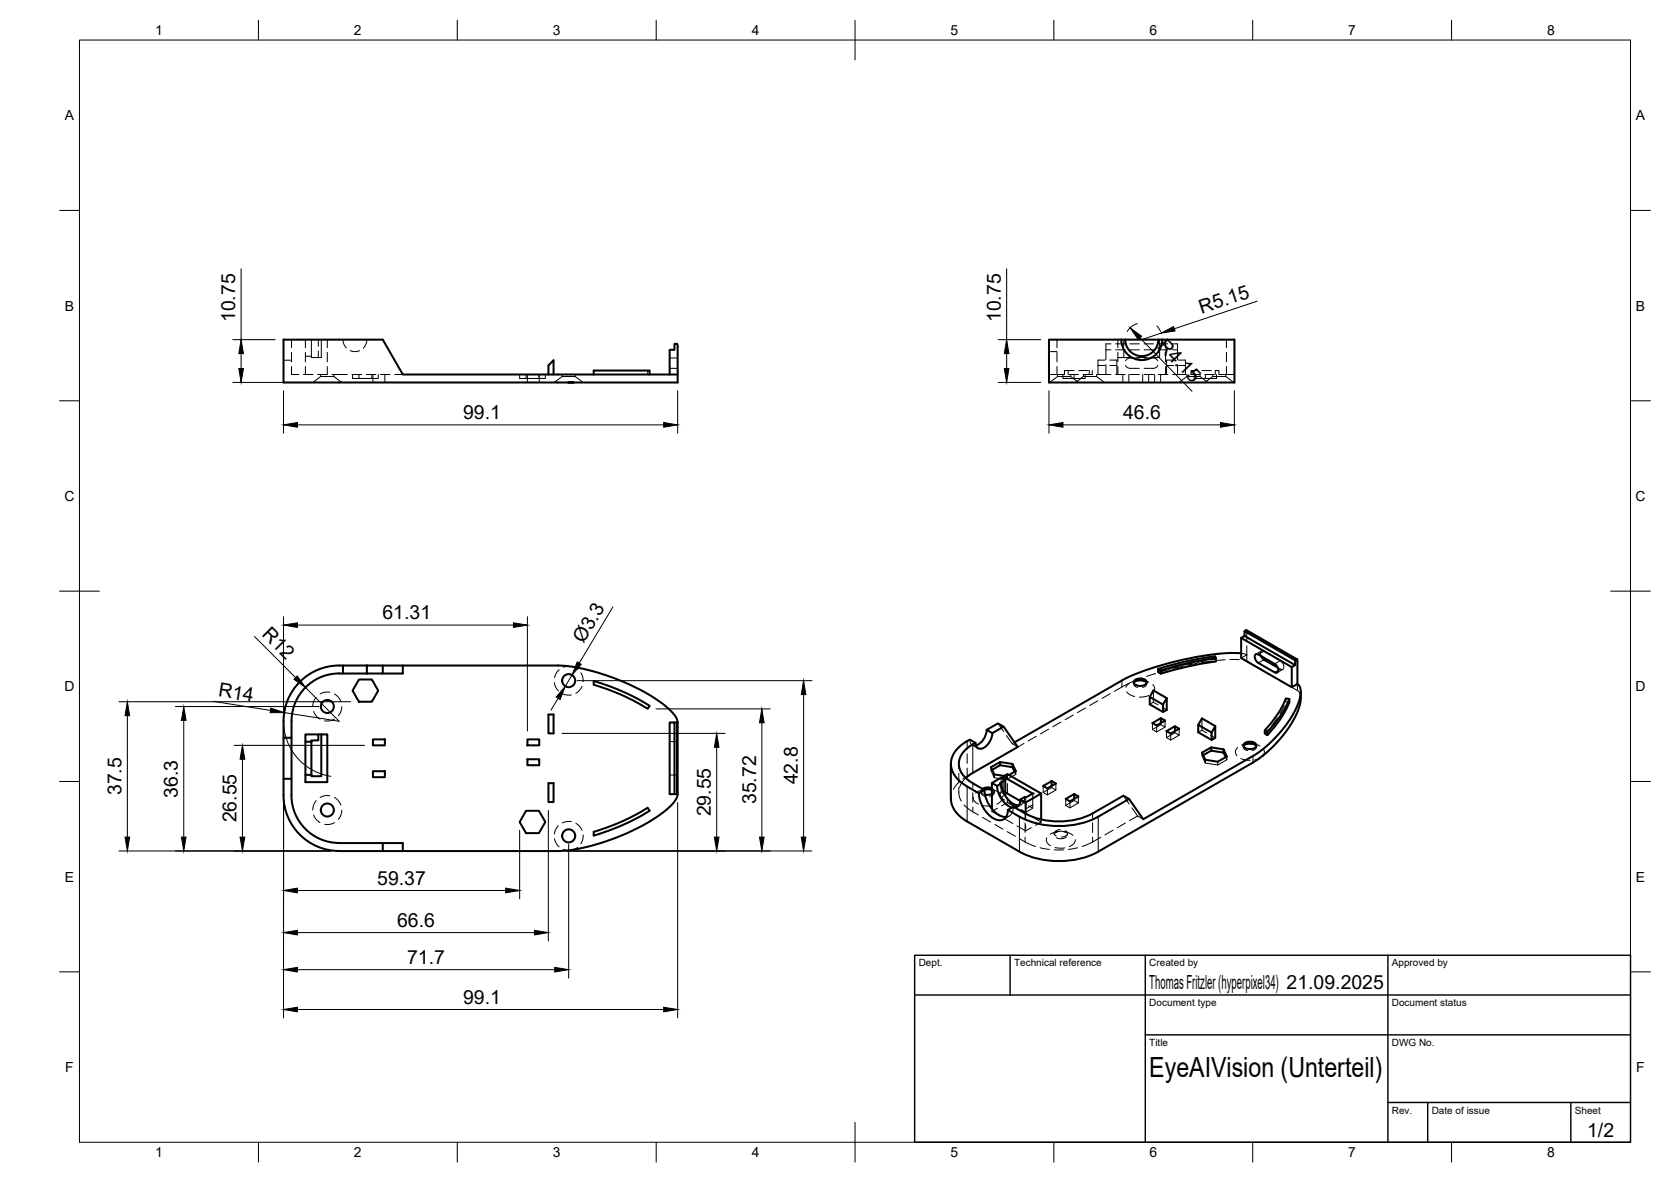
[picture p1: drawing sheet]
<svg xmlns="http://www.w3.org/2000/svg" width="420mm" height="297mm" viewBox="0 0 420 297" stroke-linecap="round" stroke-linejoin="round" font-family="sans-serif">
<!-- layer: Visible -->
<g fill="none" stroke="#000" stroke-width=".51">
<path d="M137.9 94.1v-2.3l1.3-1.3v3.6M149.3 94.1v-1h14v1M168.4 94.1v-6.2h1.2v-1.5h.6l.2 .7v9h-27.6h1.4M170.4 94.1h-69.1l-5.1-8.7h-24.9v10.7h71.5M281.9 85.4h-18.1v10.7h46.6v-10.7h-18.2M281.9 85.4h1M281.9 85.3a5.2 5.2 0 0 0 5.2 5.2 5.2 5.2 0 0 0 5.1-5.2M282.9 85.4h9.3M282.9 85.3a4.2 4.2 0 0 0 4.2 4.2 4.2 4.2 0 0 0 4.2-4.2M312.9 158.6l.5-.3 12.7 7.4-.5 .2v1.3l-.8 .4v5.1l1.4-.8M312.9 159.8l-.8 .5 12.7 7.3M85.3 169.3h.9"/>
<path d="M86.2 167.2a14.1 14.1 0 0 0-14.9 14v4.2h2a17.8 17.8 0 0 1 1.2-9.4 12 12 0 0 1 10.8-6.8M90.3 170.8h3.2l1.6 2.8-1.6 2.7h-3.2l-1.7-2.7zM92.2 167.2h4v2.1h-10v-2.1h6v2.1M96.2 167.2h44.1a51.8 51.8 0 0 1 27.8 10.9 5.7 5.7 0 0 1 2.3 3.5M101.3 167.2v2.1h-5.1M137.9 179.6h1.3v4.7h-1.3zM149.3 171.1a54.2 54.2 0 0 1 14 6.3l-.4 .7-2.8-1.6a55.8 55.8 0 0 0-10.8-4.4zM285.1 171.6a2.11 2.11 0 0 1 3.2 0M285.2 171a2.14 2.14 0 0 1 3.1 .3 1.42 1.42 0 0 1-1.9 1.1 1.25 1.25 0 0 1-1.3-1.1zM285.9 171h1.6M289.1 175.1l3.3 2 1-1.7M291.2 168.1l.7 .4v.8l-.7-.4z"/>
<path d="M291.2 168.1l5.6-1.6 4.7-.9 4.1-.7 .1 .5-6.6 1.2-7.2 1.9M292.4 177.1v1.8l1-.5v-3l-3.4-1.9-.9 1.6v1.9l3.3 1.9M305.7 165.4v.9l-7.5 1.3-6.3 1.7M312.1 164.2a67.7 67.7 0 0 0-23.3 4l-5.9 2.3-27.8 16M312.1 160.3v5.1l12.7 7.3M316.4 166.6l4.1 2.4M316.4 164.5l4.1 2.3M316.4 164.5l-.3-.1a1.01 1.01 0 0 0-.2 1.7l.5 .5M317 164.8l.8 1 3.5 2M320.5 166.8l.7 .9a.89 .89 0 0 1-.3 1.4l-.4-.1M324.2 175.6l-.9-.1a23.8 23.8 0 0 1-5.3 8M325.6 165.9l-12.7-7.3v1.2l12.7 7.4"/>
<path d="M326.1 165.7l.1 6.2M326.2 171.9a2.76 2.76 0 0 1 .7 3.2 27.6 27.6 0 0 1-10.4 13.9l-29 16.9-3.6-5.1M327.1 173.8l-.2 3.2a27.6 27.6 0 0 1-9.8 13.2l-2.1 1.4-38.9 22.4a21.9 21.9 0 0 1-19.8 0l-13.1-7.6a7.1 7.1 0 0 1-4.1-5.7M71.3 185.4v10.3M73.3 185.4v10.3M76.8 184.6h3.2v1.5h-1.7v.3h-1.5zM76.8 186.4v8.3h1.5M78.3 186.4v8.3M80 184.6h.8M80.8 184.6v10.5h-2.5v-.4M80.8 184.6h1.5v12h-5.5v-1.9M93.8 193.8h3v1.5h-3z"/>
<path d="M93.8 185.8h3v1.5h-3zM132.6 190.8h3v1.5h-3zM132.6 185.8h3v1.5h-3zM137.9 196.8h1.3v4.8h-1.3zM169.6 199.6v-18h-1.2v18h1.8M169.6 181.6h.6M170.2 181.6h.2v18h-.2zM170.4 199.6a7.4 7.4 0 0 1-3.5 4.4 53.3 53.3 0 0 1-26.6 9.9h-44.1M239.1 191.9v8.9M241.1 187.8l2.8-1.9 1.4 .8a6.7 6.7 0 0 0-4.2 5.2 6 6 0 0 0 3.5 4.9l2.9 1.7-1.4 .9a14 14 0 0 1-6.4-5.1 5.2 5.2 0 0 1 1.4-6.5zM246.1 199.3a7.8 7.8 0 0 0 4.4 6.7 2.13 2.13 0 0 0 2.2-.3 2.13 2.13 0 0 0 .7-2.2M247.4 198.4l1.2-.1 .8 .2"/>
<path d="M247.5 198.4h1.7M247.5 198.5a7.5 7.5 0 0 0 4.9 6.8h.5M248.1 183.4l2.8-1.6 1.4 .8-2.8 1.6zM248.1 183.4a4.4 4.4 0 0 1-2.7 3.9M249.4 196.8v6.5M249.4 199.5l-.6 .2h-1.1M249.4 198.1a2.53 2.53 0 0 0-2.3 .1M249.5 184.2a4.1 4.1 0 0 1-3.2 4 1.3 1.3 0 0 1-1-1.5M250.7 197.5a6.1 6.1 0 0 0 3.8 5.4M251.5 191.5l-2.3 1.3 .8 1.8 2.5 .4M251.5 192.3l-2 1.1M251.8 196.9a6 6 0 0 0 3.9 5.5h.5"/>
<path d="M252.2 195.1l7.5 4.3-1.8 1-.3-.1-1 .6M252.2 195.1l1.1-.6 8.5 4.9-3.9 2.3M252.2 195.1v.6M252.3 182.6l3.6 5.1-11.3 6.5-1.8 1.3M252.8 196.1l-1.3 .7 .3 .1-1.1 .6-1.3-.7 2.3-1.4 1.1 .7-.2 3.7M252.8 199.1l3.8 2.2M254.6 192l-3.1-.5v.8l3.1 .5M255.1 194l-.5-1.2v-.8l.8 1.8-1.7 1M261.8 199.4v6.6M262.3 197.5l2.1-1.2 1.1 .6-2.1 1.2zM264.4 196.3v1.2M270.1 199.5v1.3"/>
<path d="M291.9 180.5l-2.1 1.2 1 .6 2.1-1.2-1-.6v1.2M295.4 182.5l-2.1 1.2 1.1 .6 2.1-1.2-1.1-.6v1.2M301.3 182.2l3.4 1.9M304.5 187.8l-2.3 1.3 .9 1.8 3.1 .5 2.3-1.3-.9-1.8v.8l.6 1.2M304.5 188.6l-2 1.2M305.6 182.5l-3.4-2-.9 1.7v1.8l3.4 2M305.6 182.5v2.9l-.9 .6v-1.9zM307.6 188.3l-3.1-.5v.8l3.1 .5M312.7 187.5a2.11 2.11 0 0 1 3.2 0M312.8 186.9a2.14 2.14 0 0 1 3.1 .3 1.42 1.42 0 0 1-1.9 1.1 1.25 1.25 0 0 1-1.3-1.1zM313.4 186.9h1.7M318 183.5l.7 .4v.8l-.7-.4z"/>
<path d="M318.7 183.9a25.8 25.8 0 0 0 5.5-8.3v.9a25.1 25.1 0 0 1-5.5 8.2M96.2 213.9h-10.9a14 14 0 0 1-14-14v-4.2h2a17.4 17.4 0 0 0 1.2 9.4 12.1 12.1 0 0 0 10.8 6.8h16v2M96.2 211.9v2M132.3 203.8h3.2l1.6 2.8-1.6 2.8h-3.2l-1.6-2.8zM149.3 209a54 54 0 0 0 13.6-6l.4 .7a53.8 53.8 0 0 1-14 6.3zM256.6 200.9l1.3 .8v2.8M256.6 200.9a1.85 1.85 0 0 1-1.4 2.1M268 200.8l2.1-1.3 1 .7-2.1 1.2zM283.9 200.8l-7.8 4.4a22.2 22.2 0 0 1-22.7-1.7l1.4-.8a19.3 19.3 0 0 0 19.9 1.7M283.9 200.8l-1.4-.8-7.8 4.4"/>
<circle cx="82.3" cy="177.5" r="1.64"/>
<circle cx="143" cy="171" r="1.64"/>
<circle cx="82.3" cy="203.6" r="1.64"/>
<circle cx="143" cy="210.1" r="1.64"/>
</g>
<!-- layer: Hidden -->
<g fill="none" stroke="#000" stroke-width=".25">
<path d="M71.3 90.5h2M73.3 92.1v2h1.8M73.3 85.4v2M73.3 88.5v2.4M76.3 94.1h2.4M76.8 85.4v2M76.8 88.5v2.4M76.8 92.1v2M76.8 89.5h1.5M78.3 85.4v4.5h2.5v-4.5M80 85.4v1.6M80 88.2v1.7"/>
<path d="M80.6 94.6h3.3M80.6 94.6l-2 1.5M80.6 94.1v.5M82.3 92.1v2h-2.4M82.3 85.4v2M82.3 88.5v2.4M83.5 94.1h3.8M83.9 94.6l2 1.5M83.9 94.1v.5M86.2 85.4l.4 1.4 .5 .6M88.1 88.1l.9 .3 1.4-.3M88.5 94.1h2.4"/>
<path d="M88.6 94.1v1h1.7v-1M90.3 95.1h3.2M92.1 94.1h2.4M92.2 85.4l-.3 1.4-.5 .7M93.5 94.1v1h1.6v-1M93.8 94.1v2M95.7 94.1h2.3M96.8 94.1v2M99.3 94.1h2M130.7 94.1v1h1.6v-1M132.3 95.1h3.2M132.6 94.1v2"/>
<path d="M135.5 94.1v1h1.6v-1M135.6 94.1v2M141.4 94.6h3.2M141.4 94.6l-2.1 1.5M141.4 94.1v.5M142.8 96.1h1.4M144.6 94.6l2 1.5M144.6 94.1v.5M162.9 93.1v1M168.4 92.6h2M168.4 90h2M263.8 94.1h3.8"/>
<path d="M263.8 88.4h2M263.9 96.1h.2M265.8 85.4v2M265.8 88.5v2.4M265.8 92.1v2M265.9 94.6h3.3M265.9 94.6l-2 1.5M265.9 94.1v.5M267.3 94.1v1h2.8v-1M267.7 94.1v-1h.9v1M268.6 93.1h1.5M268.8 94.1h2.4"/>
<path d="M269.2 94.6l2 1.5M269.2 94.1v.5M271.3 93.1h2.4M272.4 94.1h2.3M272.4 94.6h3.3M272.4 94.6l-2 1.5M272.4 94.1v.5M272.9 94.1v1h-2.8M273.9 93.1v1M274.6 93.1v1M275.7 94.6l2 1.5M275.7 94.1v.5"/>
<path d="M275.9 94.1h3.4M276.1 91.8h1.8M277.9 90.5h-1.8v3.6M278.1 91.6v2.5M278.1 87.9h1.2M279 90.5h1.8v1.3h-1.8M279.3 86.4h-1.2v4M280.5 94.1h2.4M280.5 86.4h2.4M280.5 87.9h2.4M280.8 91.8v2.3M281.1 89.9h3.6"/>
<path d="M281.1 85.4v2M281.1 88.5v2.4M281.1 92.1v2M282.3 94.1v2M282.6 85.4v1.6M282.6 88.2v1.7M283 91.8l.3 .4 .7 .3 2.5 .1M283.8 94.1v2M284.1 94.1h2.4M284.1 86.4h2.4M284.1 87.9h2.4M285.9 89.9h2.4"/>
<path d="M286.5 90h-2.5l-.7 .3-.3 .4M287.3 94.1v2M287.7 90h2.5l.7 .3 .2 .4M287.7 94.1h2.3M287.7 86.4h2.3M287.7 87.9h2.3M288.8 94.1v2M290.3 94.1v2M291.1 91.8l-.2 .4-.7 .3-2.5 .1M291.2 94.1h2.4M291.2 86.4h2.4M291.2 87.9h2.4"/>
<path d="M291.6 85.4v4.5h-2.1M291.8 94.1v2M293.1 85.4v2M293.1 88.5v2.4M293.1 92.1v2M293.3 91.8h1.8M294.8 94.1h3.4M294.8 86.4h1.3v4M294.8 87.9h1.3M295.1 90.5h-1.8v3.6M296.1 91.6v2.5M296.3 90.5h1.8v3.6"/>
<path d="M296.3 91.8h1.8M298.4 94.6h3.3M298.4 94.6l-2 1.5M298.4 94.1v.5M299.4 94.1h2.4M300.2 93.1v1M300.3 94.1v1h2.8v-1M301 93.1h-1.5v1M301.7 94.6l2 1.5M301.7 94.1v.5M302.2 93.1h2.4M303 94.1h2.4"/>
<path d="M304.9 94.6h3.3M304.9 94.6l-2 1.5M304.9 94.1v.5M305.6 94.1v-1h.9v1M305.9 94.1v1h-2.8M306.6 94.1h3.8M308.2 94.6l2 1.5h-.2M308.2 94.1v.5M308.4 85.4v2M308.4 88.5v2.4M308.4 92.1v2M313.4 158.3l.1 2.8"/>
<path d="M78.9 178.8l.7 1.2 .9 .7M79.5 175.2l-.7 1.3-.2 1.1M82.9 174h-1.4l-1 .4M84.1 174.4l.9 .7 .7 1.2M85.9 177.6l-.1 1-.7 1.3M139.4 171.5l.3 1.1 .7 1M140.6 168.3l-.6 .7-.6 1.3M141.4 174.3l1.4 .4 .9-.1M142.8 167.4l-1.2 .3M144.2 167.6l1 .6M146 169.1l.5 .8 .1 1.4M146.3 172.5l-.6 1-.9 .7"/>
<path d="M269.9 179.7l-2.1 1.2M272.9 177.9l-2 1.2M276.1 176.1l-2.1 1.2M279.1 174.3l-2 1.2M283.1 172.7l.9-1-3.8 2M283.3 173.9l.7 .6 1.3 .5M285 171.5v.4M285.1 171.6a1 1 0 0 0 1 1.1M285.9 171l-1.9 .7M286.1 171l-.7 .1M287.2 170.4l-2.1 .8M287.3 171l.6 .1"/>
<path d="M287.5 171l1.4 .4M288.3 171.6a1 1 0 0 1-1 1.1M288.3 171.5v.4M288.8 174.8l-1.3 .3-1 .1M289.9 172a1.34 1.34 0 0 1-.1 2.1M290 173.5v3l-.9 .5M290 176.5l1.2 .6M290.6 169.3l-2.3 .7M292.2 177.7l1.2 .7M292.9 168.4l-1.7 .5M294 168.3l-2.3 .6M296.3 167.5l-2.3 .6"/>
<path d="M297.5 167.4l-2.4 .6M299.8 166.7l-2.3 .5M300.9 166.7l-2.3 .5M303.3 166.1l-2.3 .4M304.5 166.2l-2.4 .3M304.5 165.9l1.1-.2 .1 .6M305.6 164.9v.8M308 165.8l-2.3 .2M309.2 165.7l2.4 .1M312.1 164.2l1.4 .4M312.8 166l1.9 .9M313.5 162.3v2.3"/>
<path d="M313.5 164.6l-1.4 .8M315.7 167.5l2.1 1.2M317.2 163.6l-1.5 .8M318.8 169.3l2.1 1.2M319.3 164.5l-1.5-.8a.65 .65 0 0 0-.8 .1 .65 .65 0 0 0-.1 .8l.1 .3M320.4 165.1l1.5 .9a1.53 1.53 0 0 1 .6 2.2h-.4l-.8-.4M321.9 171.1l2.1 1.1M322.6 168.2l-1.5 .8M322.9 177.3l-1.1 2.1M323.3 175.5v.9l.9 .1M325 172.8l1.6 1 .4 .9 .1 .8M82.9 200h-1.4l-1 .4"/>
<path d="M84.1 180.7l-1 .4h-1.5M168.4 186.4h2M168.4 194.8h2M239.3 199.5l-.2 1.3M241.1 199l.2 1.5 .4 .8M241.1 191.9v1.3M241.1 194.3v2.4M241.1 197.9v1.2M241.2 196.5l-1.5 1.9M242.8 195.5l-.9 1.1-.6 1.3M243.9 185.9a1.23 1.23 0 0 0 1.5 1.5M244.5 187.2l1.4 .9"/>
<path d="M245.1 194l-3 1.8M246.7 198.8v.4M247 198.3a.81 .81 0 0 0-.2 .9 .81 .81 0 0 0 .8 .5M247.4 198.5a.84 .84 0 0 0-.7 .9 .84 .84 0 0 0 1 .7M247.5 198.4l-1.4 .4-.8 .5M247.8 198.3l-.7 .2M248.2 192.2l-2.1 1.1M248.9 198.3l.7 .2M249.2 192.8v.8l.3-.2M249.2 193.6l.8 1.8v-.8M249.2 198.4l1.4 .4 .8 .5M249.4 198.5a.78 .78 0 0 1 .6 .9 .78 .78 0 0 1-.8 .7h-.3"/>
<path d="M249.4 198.1a.75 .75 0 0 1 .6 .7 .75 .75 0 0 1-.6 .8M250 198.8v.4M250.9 181.8l1.5 2.1M251.3 190.4l-2.1 1.2M251.5 199.2v1.2l1.1-.6M251.5 196.8v1.2M251.7 199.1l1.1 .6M251.7 195.4v1.3M251.7 197.9v1.2M252.2 198.8l.6 .3M252.2 198.8l-.5 .3M252.2 195.7v3.1"/>
<path d="M252.5 195l.6 .1M253 184.8l1.5 2.1 .6-.4M253.1 195.1v.8l-3.1-.5M253.3 194.5v1.2M253.3 196.9v2.4M253.7 194.8l-.6 .3M254.4 188.6l-2.1 1.2M254.5 186.9l1.4 .8M255.4 193.8v.8l-.3-.6M255.4 194.6l-2.3 1.3M257.5 186.8l-2.1 1.2M259.7 199.4v3.7l-1.8 1-1.1-.6"/>
<path d="M260.6 185l-2.1 1.2M262.3 197.5v1.6l1.1 .7M263.4 198.1v1.7l2.1-1.3M263.7 183.2l-2.1 1.2M264.4 197.5v.4M264.4 197.9l-2.1 1.2M265.5 196.9v1.6l-1.1-.6M266.8 181.5l-2.1 1.2M282.5 200l1.4 2M289.8 181.7v1.6l1 .6v-1.6M291.9 181.7v.4l-2.1 1.2M292.9 181.1v1.6l-1-.6"/>
<path d="M292.9 182.7l-2.1 1.2M293.3 183.7v1.7l2.1-1.3v-.4M293.3 185.4l1.1 .6M294.4 184.3v1.7l2.1-1.3M296.5 183.1v1.6l-1.1-.6M302.2 180.5v3l-.9 .5M302.2 183.5l1.2 .7M302.2 189.1v.9l.3-.2M302.2 190l.9 1.8v-.9M304.4 184.7l1.2 .7M306.2 191.4v.8l-3.1-.4M308.5 190.1v.8l-.3-.6"/>
<path d="M308.5 190.9l-2.3 1.3M311.2 187.8l-.6 .9 .1 .6 .3 .6M312 190.6l1.1 .4 1.2 .1M312.6 187.3v.5M312.7 187.5a.97 .97 0 0 0 1 1.1M313.4 186.9l-1.2 .3M313.7 186.9l-.7 .1M314.8 186.9l.7 .1M315.1 186.9l1.7 .6M315.9 187.5a.97 .97 0 0 1-1 1.1M315.9 187.3v.5M316.7 190.5l-1.2 .5"/>
<path d="M317.7 188.2l.2 .8-.3 .9M319 183.2l-1 1.1M321.2 180.4l-1.4 1.9M78.9 204.8l.7 1.2 .9 .7M79.5 201.2l-.7 1.3-.2 1.1M84.1 206.7l-1 .4h-1.5M84.1 200.4l.9 .7 .7 1.2M85.9 203.6l-.1 1-.7 1.3M139.4 210.8l.6 1.4 .6 .6M140.4 207.5l-.7 1-.3 1.1M141.6 213.4l1.2 .3M143.7 206.5l-.9-.1-1.4 .4"/>
<path d="M144.8 206.9l.9 .8 .6 .9M145.2 212.9l-1 .6M146.6 209.8l-.1 1.5-.5 .8M242.4 202.3l1.5 1.3 2.1 1.2M244.7 200.3v.5l.4 .6 .9 .7M247 205.4l2.1 1.2M247.2 202.4h2.3M249.4 203.3v.6M249.4 203.9l2.2 1.3M250.1 207.2l2.1 1.2M250.8 203.1l-1.4 .8M251.5 200.4l1.1 .7"/>
<path d="M252 200.3l-.4 1.1-.9 .7M252.6 205.8l2.1 1.2M253.2 209l2.1 1.2M253.3 200.5v1.2l-1.4 .8M253.3 201.7l2.2 1.2M253.7 201.7l2 1.2M253.7 205.1l-1.4 .8M254.5 202.9l.7 .1M254.8 202.7a2.3 2.3 0 0 1-1.9 2.6M255.7 207.5l2.2 1.3M256.3 210.8l2.2 1.2 1.9 .7M256.5 203.5l2.1 1.2"/>
<path d="M256.6 201.3l1 .6M256.8 202.2l-1.1 .6M257.6 200.3a1.81 1.81 0 0 1-1.4 2.1M257.9 200.4v2.9M257.9 204.5v1.6M257.9 207.2v1.6M258.6 202.5l1.1 .6M259.3 208l-1.4 .8M259.6 205.3l2.2 1.3M261.5 213l2.4 .5M261.8 206.6l-1.5 .8M261.8 206v.6"/>
<path d="M263.2 210.5l-.1 .6 .2 .7 .9 .7M265 213.6h2.4M265.1 209.4v.4M265.3 213l2.4 .1M266.2 208.9l-.7 .2M266.4 209l-1.1 .1-1.3 .5M266.6 208.5a1.05 1.05 0 0 0-1.1 .2 1.05 1.05 0 0 0-.3 1.1l.4 .3M267.3 208.9l.7 .2M267.6 209l1.3 .4 .9 .5M267.9 209.2a2.48 2.48 0 0 0-2.6 .2M267.9 208.8a.77 .77 0 0 1 .5 .8 .77 .77 0 0 1-.8 .6l-.7 .2M268 200.8v1.6l1 .6"/>
<path d="M268.2 210.3a2.4 2.4 0 0 1-2.6 .2M268.4 209.4v.4M269 201.4v1.6l2.1-1.2M270.1 200.8v.4M270.1 201.2l-2.1 1.2M270.4 211l-.3 .9-1.2 .9M271 213l-2.4 .5M271.1 200.2v1.6l-1-.6M276.8 210.4l-2.8 1.6-1.9 .7M279.9 208.6l-2.1 1.2M283 206.8l-2.1 1.2M284.6 203l1.4 2.1"/>
<path d="M286 205.1l-2 1.1M286 205.1l1.5 .8"/>
</g>
<!-- layer: Visible Narrow -->
<path d="M317.8 165.8l-1.4 .8M321.4 168.4l-.9 .6M243.2 197.7v8.7M244.6 187.1v7.1M315 190v1.6M256.3 205.2v8.8M276.1 205.2v8.8" fill="none" stroke="#000" stroke-width=".25"/>
<!-- layer: Hidden Narrow -->
<g fill="none" stroke="#000" stroke-width=".25">
<path d="M313.5 158.8l1.2 .7M282.1 171v1.6M313.5 164.6v1.6M315.7 160.1l2.1 1.2M317.8 163.7l-1.4 .8M318.8 161.9l2.1 1.2M321.9 168.1l-.5 .3M321.9 166l-1.4 .8M321.9 163.7l2.1 1.2M325 165.5l1.2 .7M326.2 171.9v1.6M243.2 186.3v2"/>
<path d="M243.2 189.4v2.4M243.2 193v2M244.6 196.8v1.2M244.6 199.2v2.4M244.6 202.8v1.2M257.7 204.4v1.2M257.7 206.8v2.4M257.7 210.4v1.2M259.7 202.3l-1.8 1M274.7 204.4v1.2M274.7 206.8v2.4M274.7 210.4v1.2"/>
</g>
<!-- layer: Visible -->
<circle cx="259.7" cy="199.4" r=".25" fill="#000"/>
<!-- layer: BORDER -->
<g fill="none" stroke="#000" stroke-width=".25">
<path d="M20 10.1h390v276.9h-390zM65 5.1v5M115 5.1v5M165 5.1v5M215 5.1v10M265 5.1v5M315 5.1v5M365 5.1v5M15 52.9h5M410 52.9h5M15 100.7h5M410 100.7h5"/>
<path d="M15 148.6h10M405 148.6h10M15 196.4h5M410 196.4h5M15 244.2h5M410 244.2h5M65 287v5M115 287v5M165 287v5M215 282.1v9.9M265 287v5M315 287v5"/>
<path d="M365 287v5"/>
</g>
<!-- layer: TITLEBLOCK -->
<path d="M230 240.1h180v46.9h-180zM230 250h180M254 240.1v9.9M288 240.1v46.9M349 240.1v46.9M288 260.1h122M349 277.1h61M359 277.1v9.9M395 277.1v9.9" fill="none" stroke="#000" stroke-width=".36"/>
<!-- layer: FD_Dimensions -->
<g fill="none" stroke="#000" stroke-width=".25">
<path d="M60.6 67.5v17.9M253.1 67.5v17.9M316.1 75.7l-20.8 6.9M58.5 96.1h82.2M58.5 85.4h10.7M60.6 88.9v3.7M71.3 98.2v10.7M170.4 98.2v10.7M251 96.1h10.7M251 85.4h10.7M253.1 88.9v3.7M263.8 98.2v10.7"/>
<path d="M286 81.3l-1.5 .8-1.1 1.2M286.6 84.9l13.1 13.4M290.9 81.9l.9 1.4M292 83.7l-4.9 1.7M310.4 98.2v10.7M74.8 106.8h92.1M267.3 106.8h39.6M64 159.9l10.3 10.4M71.3 155v28.3M74.8 157.1h54.3M132.6 155v28.7M154.1 152.5l-8.5 14.1"/>
<path d="M29.9 176.3h58.3M32 179.9v30.5M44.1 177.6h36.1M53.5 176.2l14.5 2.3M71.9 177a14 14 0 0 0 11.3 18.1M76.8 172.8l8.5 8.5-13.8-2.2M140.3 175.5l-1.8 3M143.8 169.6l-1.7 2.9M145.1 171.1h59.1M165 178.1h28.7M202.1 174.5v35.9M46.2 181v29.4"/>
<path d="M58.9 187.3h32.8M61 190.8v19.6M71.3 197.8v58M141.3 184.3h41M180.2 187.8v22.6M191.6 181.6v28.8M29.9 213.9h53.3M130.7 208.6v17.3M137.9 203.7v32.8M142.4 213.9h61.8M143 212.2v33.6M170.4 201.7v54.1"/>
<path d="M74.8 234.4h59.6M74.8 223.8h52.3M74.8 253.7h92.1M74.8 243.7h64.7"/>
</g>
<g fill="#000" stroke="#000" stroke-width=".25">
<path d="M60 92.6h1.2l-.6 3.5zM60.6 85.4l.6 3.5h-1.2zM252.5 92.6h1.2l-.6 3.5zM253.1 85.4l.6 3.5h-1.2zM284.2 82.4l2.8 2.1-.8 .8zM292 83.7l3.1-1.6 .4 1.1zM71.3 106.8l3.5-.6v1.2zM166.9 106.2l3.5 .6-3.5 .6zM263.8 106.8l3.5-.6v1.2zM306.9 106.2l3.5 .6-3.5 .6zM71.3 157.1l3.5-.6v1.2zM129.1 156.5l3.5 .6-3.5 .6z"/>
<path d="M32 176.3l.6 3.6h-1.2zM68.1 178l3.4 1.1h-3.6zM73.9 170.7l.8-.8 2.1 2.9zM142.1 172.5l-1.3 3.3-1-.6zM145.1 166.3l1 .6-2.3 2.7zM202.1 171.1l.5 3.4h-1.1zM46.2 177.6l.6 3.4h-1.2zM61 187.3l.6 3.5h-1.2zM180.2 184.3l.6 3.5h-1.2zM191.6 178.1l.5 3.5h-1.1zM31.4 210.4h1.2l-.6 3.5zM45.6 210.4h1.2l-.6 3.5z"/>
<path d="M60.4 210.4h1.2l-.6 3.5zM179.6 210.4h1.2l-.6 3.5zM191 210.4h1.1l-.5 3.5zM201.5 210.4h1.1l-.5 3.5zM71.3 234.4l3.5-.6v1.2zM71.3 223.8l3.5-.6v1.2zM127.1 223.2l3.6 .6-3.6 .6zM134.4 233.8l3.5 .6-3.5 .6zM71.3 253.7l3.5-.6v1.2zM71.3 243.7l3.5-.6v1.2zM139.5 243.1l3.5 .6-3.5 .6zM166.9 253.1l3.5 .6-3.5 .6z"/>
</g>
<text font-size="7" x="289" y="270.6">EyeAIVision (Unterteil)</text>
<g font-size="4.9">
<text x="59.2" y="81" transform="rotate(-90 59.2 81)">10.75</text>
<text x="251.7" y="81" transform="rotate(-90 251.7 81)">10.75</text>
<text x="302.1" y="78.8" transform="rotate(-18 302.1 78.8)">R5.15</text>
<text x="290.8" y="87.1" transform="rotate(46 290.8 87.1)">R4.15</text>
<text x="116.4" y="105.3">99.1</text>
<text x="282.4" y="105.3">46.6</text>
<text x="96.2" y="155.6">61.31</text>
<text x="65.7" y="159.7" transform="rotate(45 65.7 159.7)">R12</text>
<text x="146.7" y="161.8" transform="rotate(-59 146.7 161.8)">Ø3.3</text>
<text x="54.8" y="175" transform="rotate(9 54.8 175)">R14</text>
<text x="200.6" y="197.1" transform="rotate(-90 200.6 197.1)">42.8</text>
<text x="30.5" y="199.9" transform="rotate(-90 30.5 199.9)">37.5</text>
<text x="44.7" y="200.5" transform="rotate(-90 44.7 200.5)">36.3</text>
<text x="190.1" y="202.1" transform="rotate(-90 190.1 202.1)">35.72</text>
<text x="59.5" y="206.7" transform="rotate(-90 59.5 206.7)">26.55</text>
<text x="178.8" y="205.2" transform="rotate(-90 178.8 205.2)">29.55</text>
<text x="94.9" y="222.3">59.37</text>
<text x="99.8" y="232.9">66.6</text>
<text x="102.4" y="242.3">71.7</text>
<text x="289" y="248.5">Thomas Fritzler (hyperpixel34) 21.09.2025</text>
<text x="116.4" y="252.2">99.1</text>
<text x="399.1" y="285.7">1/2</text>
</g>
<g font-size="3.5">
<text x="39" y="8.8">1</text>
<text x="89" y="8.8">2</text>
<text x="139" y="8.8">3</text>
<text x="189" y="8.8">4</text>
<text x="239" y="8.8">5</text>
<text x="289" y="8.8">6</text>
<text x="339" y="8.8">7</text>
<text x="389" y="8.8">8</text>
<text x="16.3" y="30.2">A</text>
<text x="411.3" y="30.2">A</text>
<text x="16.3" y="78">B</text>
<text x="411.3" y="78">B</text>
<text x="16.2" y="125.9">C</text>
<text x="411.2" y="125.9">C</text>
<text x="16.2" y="173.7">D</text>
<text x="411.2" y="173.7">D</text>
<text x="16.3" y="221.6">E</text>
<text x="411.3" y="221.6">E</text>
<text x="16.4" y="269.4">F</text>
<text x="411.4" y="269.4">F</text>
<text x="39" y="290.8">1</text>
<text x="89" y="290.8">2</text>
<text x="139" y="290.8">3</text>
<text x="189" y="290.8">4</text>
<text x="239" y="290.8">5</text>
<text x="289" y="290.8">6</text>
<text x="339" y="290.8">7</text>
<text x="389" y="290.8">8</text>
</g>
<g font-size="2.5">
<text x="231" y="242.9">Dept.</text>
<text x="255" y="242.9">Technical reference</text>
<text x="289" y="242.9">Created by</text>
<text x="350" y="242.9">Approved by</text>
<text x="289" y="252.8">Document type</text>
<text x="350" y="252.8">Document status</text>
<text x="289" y="262.9">Title</text>
<text x="350" y="262.9">DWG No.</text>
<text x="350" y="279.9">Rev.</text>
<text x="360" y="279.9">Date of issue</text>
<text x="396" y="279.9">Sheet</text>
</g>
</svg>
